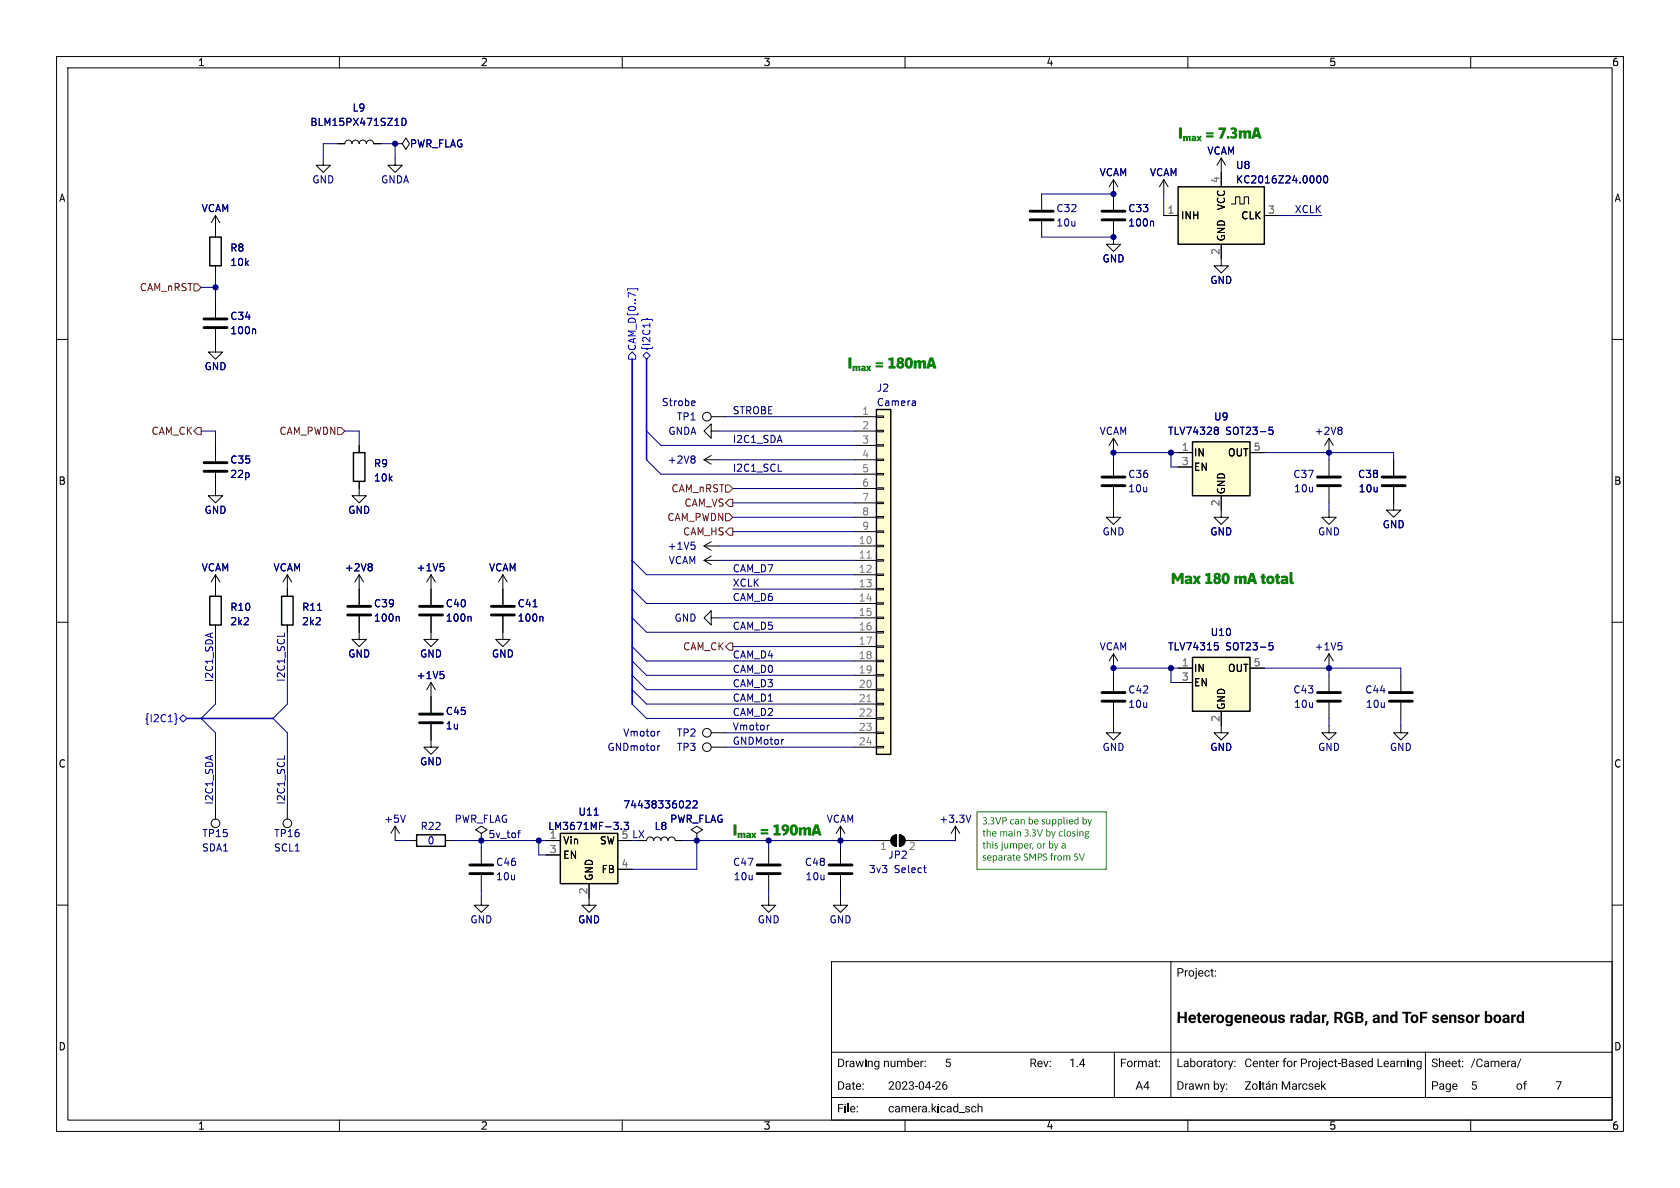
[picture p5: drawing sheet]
<svg xmlns="http://www.w3.org/2000/svg" width="297mm" height="210mm" viewBox="0 0 297 210" stroke-linecap="round" stroke-linejoin="round" font-family="sans-serif">
<g fill="none" stroke="#000" stroke-width=".18">
<path d="M10 10h277v190h-277zM12 12h273v186h-273zM60 10v2M110 10v2M160 10v2M210 10v2M260 10v2M38.1 38.1v3.8M38.1 38.1l-.8 1.3M38.1 38.1l.8 1.3M57.1 27.9v1.3h1.3l-1.3 1.3-1.2-1.3h1.2M59.7 25.4h1.3a.64 .64 0 0 1 .6-.6 .64 .64 0 0 1 .6 .6 .64 .64 0 0 1 .7-.6 .64 .64 0 0 1 .6 .6 .64 .64 0 0 1 .6-.6 .64 .64 0 0 1 .7 .6 .64 .64 0 0 1 .6-.6 .64 .64 0 0 1 .6 .6h1.3"/>
<path d="M69.8 27.9v1.3h1.3l-1.3 1.3-1.2-1.3h1.2M69.8 25.4h1.3l.7-1 .6 1-.6 1-.7-1M69.8 25.4h.1M184.1 34.3v2.8M184.1 39.1v2.8M196.8 39.1v4.1h1.3l-1.3 1.3-1.2-1.3h1.2M196.8 31.8v5.3M196.8 31.8l-.7 1.2M196.8 31.8l.8 1.2M205.7 38.1h2.6M205.7 31.8l-.7 1.2M205.7 31.8v2.5"/>
<path d="M205.7 31.8l.8 1.2M215.9 27.9v5.1M215.9 27.9l-.8 1.3M215.9 27.9l.8 1.3M217.7 36.1h.7v-1.3h.8v1.3h.8v-1.3h.7v1.3M223.5 38.1h2.6M10 60h2M38.1 58.2v4h1.3l-1.3 1.3-1.3-1.3h1.3M38.1 47v1.3M38.1 53.3v2.8M215.9 43.2v3.8h1.3l-1.3 1.3-1.3-1.3h1.3M285 60h2"/>
<path d="M38.1 78.7v2.8M63.5 78.7v1.3M125.7 76.2v-1.3l-1.2 1.3 1.2 1.3v-1.3h1.3M125.7 73.7h2.6M151.1 73.7h3.8M151.1 76.2h3.8M151.1 78.7h3.8M154.9 78.6h1.3v.3h-1.3zM154.9 76.1h1.3v.2h-1.3zM154.9 73.5h1.3v.3h-1.3zM196.8 77.5v2.5M196.8 77.5l-.7 1.2"/>
<path d="M196.8 77.5l.8 1.2M234.9 77.5v2.5M234.9 77.5l-.7 1.2M234.9 77.5l.8 1.2M38.1 83.6v4h1.3l-1.3 1.3-1.3-1.3h1.3M63.5 85.1v2.5h1.3l-1.3 1.3-1.3-1.3h1.3M124.5 96.5l1.2 .8M124.5 96.5h2.5M124.5 99.1l1.2 .7M124.5 99.1h2.5M124.5 81.3h2.5M124.5 81.3l1.2 .7"/>
<path d="M125.7 95.8l-1.2 .7M125.7 98.3l-1.2 .8M125.7 80.5l-1.2 .8M151.1 96.5h3.8M151.1 99.1h3.8M151.1 81.3h3.8M151.1 83.8h3.8M151.1 86.4h3.8M151.1 88.9h3.8M151.1 91.4h3.8M151.1 94h3.8M154.9 98.9h1.3v.3h-1.3z"/>
<path d="M154.9 96.4h1.3v.2h-1.3zM154.9 93.9h1.3v.2h-1.3zM154.9 91.3h1.3v.3h-1.3zM154.9 88.8h1.3v.2h-1.3zM154.9 86.2h1.3v.3h-1.3zM154.9 83.7h1.3v.2h-1.3zM154.9 81.2h1.3v.2h-1.3zM196.8 90.2v1.2h1.3l-1.3 1.3-1.2-1.3h1.2M196.8 81.3v2.8M196.8 86.1v2.8M208.3 80h2.5M208.3 82.6h2.5"/>
<path d="M215.9 87.6v3.8h1.3l-1.3 1.3-1.3-1.3h1.3M221 80h2.5M234.9 90.2v1.2h1.3l-1.3 1.3-1.2-1.3h1.2M234.9 81.3v2.8M234.9 86.1v2.8M246.4 86.1v4.1h1.2l-1.2 1.2-1.3-1.2h1.3M246.4 81.3v2.8M10 110h2M38.1 101.6v3.8M38.1 110.5v1.3M38.1 101.6l-.8 1.3M38.1 101.6l.8 1.3"/>
<path d="M50.8 101.6v3.8M50.8 110.5v1.3M50.8 101.6l-.8 1.3M50.8 101.6l.8 1.3M63.5 109v4h1.3l-1.3 1.3-1.3-1.3h1.3M63.5 101.6v5.3M63.5 101.6l-.8 1.3M63.5 101.6l.8 1.3M76.2 109v4h1.3l-1.3 1.3-1.3-1.3h1.3M76.2 101.6v5.3M76.2 101.6l-.8 1.3M76.2 101.6l.8 1.3"/>
<path d="M88.9 109v4h1.3l-1.3 1.3-1.3-1.3h1.3M88.9 101.6l-.8 1.3M88.9 101.6v5.3M88.9 101.6l.8 1.3M125.7 109.2v-1.2l-1.2 1.2 1.2 1.3v-1.3h1.3M151.1 101.6h3.8M151.1 104.1h3.8M151.1 106.7h3.8M151.1 109.2h3.8M151.1 111.8h3.8M151.1 114.3h3.8M151.1 116.8h3.8"/>
<path d="M151.1 119.4h3.8M154.9 119.3h1.3v.2h-1.3zM154.9 116.7h1.3v.3h-1.3zM154.9 114.2h1.3v.2h-1.3zM154.9 111.6h1.3v.3h-1.3zM154.9 109.1h1.3v.2h-1.3zM154.9 106.6h1.3v.2h-1.3zM154.9 104h1.3v.3h-1.3zM154.9 101.5h1.3v.2h-1.3zM196.8 115.6v2.5M196.8 119.4v2.8M196.8 115.6l-.7 1.2"/>
<path d="M196.8 115.6l.8 1.2M208.3 118.1h2.5M221 118.1h2.5M234.9 115.6l-.7 1.2M234.9 115.6v2.5M234.9 119.4v2.8M234.9 115.6l.8 1.2M247.6 119.4v2.8M285 110h2M76.2 128v4.1h1.3l-1.3 1.3-1.3-1.3h1.3M76.2 120.7l-.8 1.2M76.2 120.7v5.3"/>
<path d="M76.2 120.7l.8 1.2M125.7 129.5h2.6M125.7 132.1h2.6M151.1 121.9h3.8M151.1 124.5h3.8M151.1 127h3.8M151.1 129.5h3.8M151.1 132.1h3.8M154.9 132h1.3v.2h-1.3zM154.9 129.4h1.3v.3h-1.3zM154.9 126.9h1.3v.2h-1.3zM154.9 124.3h1.3v.3h-1.3z"/>
<path d="M154.9 121.8h1.3v.2h-1.3zM196.8 128.3v1.2h1.3l-1.3 1.3-1.2-1.3h1.2M196.8 124.2v2.8M208.3 120.7h2.5M215.9 125.7v3.8h1.3l-1.3 1.3-1.3-1.3h1.3M234.9 128.3v1.2h1.3l-1.3 1.3-1.2-1.3h1.2M234.9 124.2v2.8M247.6 128.3v1.2h1.3l-1.3 1.3-1.2-1.3h1.2M247.6 124.2v2.8M10 160h2M38.1 142.2v2.6M50.8 142.2v2.6"/>
<path d="M69.8 146.1l-.7 1.2M69.8 146.1v2.5M69.8 146.1l.8 1.2M72.4 148.6h1.3M78.7 148.6h1.3M85.1 147.3l1-.6-1-.6-1 .6 1 .6v1.3M85.1 148.6h.1M85.1 158.8v1.2h1.3l-1.3 1.3-1.3-1.3h1.3M85.1 149.9v2.8M85.1 154.7v2.8M96.5 148.6h2.6M96.5 151.1h2.6"/>
<path d="M104.1 156.2v3.8h1.3l-1.3 1.3-1.2-1.3h1.2M109.2 148.6h2.6M109.2 153.7h2.6M114.3 148.6a.64 .64 0 0 1 .6-.6 .64 .64 0 0 1 .7 .6 .64 .64 0 0 1 .6-.6 .64 .64 0 0 1 .6 .6 .64 .64 0 0 1 .7-.6 .64 .64 0 0 1 .6 .6 .64 .64 0 0 1 .6-.6 .64 .64 0 0 1 .7 .6h1.2M123.2 147.3l1-.6-1-.6-1 .6 1 .6v1.3M123.2 148.6h.1M135.9 158.8v1.2h1.3l-1.3 1.3-1.3-1.3h1.3M135.9 149.9v2.8M135.9 154.7v2.8M148.6 158.8v1.2h1.3l-1.3 1.3-1.3-1.3h1.3M148.6 146.1v2.5M148.6 149.9v2.8"/>
<path d="M148.6 154.7v2.8M148.6 146.1l-.8 1.2M148.6 146.1l.8 1.2M154.9 148.6h2.6M157.8 147.8l.7-.2v2a1.02 1.02 0 0 1-.9-.6 1.02 1.02 0 0 1 .2-1.2zM159 147.6a1.02 1.02 0 0 1 1 1 1.02 1.02 0 0 1-1 1zM160 148.6h2.6M168.9 146.1l-.8 1.2M168.9 146.1v2.5M168.9 146.1l.8 1.2M285 160h2M147 170h138v28h-138z"/>
<path d="M207 170v24M60 198v2M110 198v2M147 194h138M147 186h138M160 198v2M197 186v8M210 198v2M252 186v8M260 198v2"/>
<circle cx="125" cy="73.7" r=".76"/>
<circle cx="125" cy="129.5" r=".76"/>
<circle cx="125" cy="132.1" r=".76"/>
<circle cx="38.1" cy="145.5" r=".76"/>
<circle cx="50.8" cy="145.5" r=".76"/>
</g>
<g fill="#000">
<path d="M262.5 178.7h.4v.8l.5-.2 .3 .3 .1 .8-.3 .4-.4 .1-.2-.2v.1h-.4v-.4l.7 .1 .2-.3v-.5h-.3l-.2 .1v.6h-.4zM149.8 195.1h.2v1.5h-.2zM160.4 187.1h.2v.5l.4-.1 .3 .3v.5l-.2 .3-.5-.1v.1h-.2v-.3l.6 .2 .2-.4-.1-.4h-.3l-.2 .1v.5h-.2zM164.7 195.1h.2v.9l.4-.5h.3l-.5 .5 .5 .6h-.2l-.4-.5-.1 .1v.4h-.2zM168.6 195.6l.3-.1 .3 .1v-.5h.2v1.5h-.2v-.1l-.4 .1-.2-.1-.1-.4h.2l.1 .4 .4-.2v-.5l-.1-.1h-.3l-.1 .4h-.2zM172.8 195.1h.2v.6l.3-.2 .3 .1 .1 1h-.2v-.8l-.2-.1-.3 .1v.8h-.2zM214.6 191.1h.2v.5l.4-.1 .3 .3v.5l-.2 .3-.5-.1v.1h-.2v-.3l.5 .2 .2-.4-.1-.4h-.2l-.2 .1v.5h-.2zM220.1 191.2h1.1l-.9 1.3h.9v.1h-1.1l.8-1.3h-.8zM221.5 191.6l.4-.1 .3 .2 .1 .5-.2 .4h-.4l-.3-.2-.1-.3h.2l.1 .3 .2 .1 .2-.1 .1-.2v-.4l-.2-.1-.3 .1-.1 .3h-.2zM222.6 191.1h.2v1.5h-.2zM223.2 191.3h.2v.2h.2v.2h-.2v.7l.2 .1v.1l-.4-.1v-.8h-.2v-.2h.2zM223.9 191.6l.3-.1 .4 .1 .1 1-.3-.1-.4 .1-.2-.1-.1-.2 .4 .2 .3-.2v-.2l-.7 .2 .2-.3 .5-.1-.1-.2-.5 .1z"/>
<path d="M224.3 191.1h.2l-.4 .3zM224.9 191.5h.2v.2l.3-.2 .3 .1 .1 1h-.2v-.8l-.2-.1-.3 .1v.8h-.2zM231.5 178.7h.4v2.1h-.4v-.1l-.5 .2-.3-.3-.1-.5h.4l.1 .4h.2l.2-.1v-.6l-.4-.1-.1 .4h-.4v-.3l.3-.4 .6 .1zM233.6 191.1h.1v.9l.5-.5h.2l-.4 .5 .5 .6h-.3l-.3-.5-.2 .1v.4h-.1zM246.7 178.7h.4v2.1h-.4v-.1l-.5 .2-.4-.3-.1-.5h.4l.1 .4h.3l.2-.1v-.6l-.4-.1-.2 .4h-.4l.1-.3 .3-.4 .6 .1zM268.3 191.6l.4-.1 .3 .2 .1 .5-.2 .4h-.4l-.3-.1-.1-.4h.2l.1 .3 .2 .1 .2-.1 .1-.2-.1-.4-.2-.1-.2 .1-.1 .3h-.2zM269 178.7h.4v2.1h-.3v-.1l-.6 .2-.3-.3-.1-.5h.4l.1 .4h.3l.1-.1v-.6l-.3-.1-.2 .4h-.4v-.3l.4-.4 .5 .1zM269.5 191.1h.4v.1l-.2 .1-.1 .2h.3v.2h-.3v.9h-.1v-.9h-.2v-.2h.2zM275.1 191.1h1l-.6 1.5h-.2l.6-1.3h-.8z"/>
</g>
<g fill="none" stroke="#000084" stroke-width=".18">
<path d="M71.1 20.9a.64 .64 0 0 1 .7 .6 .64 .64 0 0 1-.7 .7zM203.8 39.1l.1 .2v.7M232.8 31.3l.3-.2a.68 .68 0 0 1 .4 .6 .68 .68 0 0 1-.4 .6l-.3-.2M234.1 31.2l.2-.1a.68 .68 0 0 1 .4 .6 .68 .68 0 0 1-.4 .6l-.2-.1-.1-.3zM45 58.2l.2 .1v.7M122.7 70.9l.2 .3-.6 .1M122.8 71.6l-.1 .1M161.8 70.9v.8M161.8 71.6l-.1 .1M161.8 71.2h-.1M214.9 75.5h.2l.3 .3-.3 .3M214.9 76.1h.2"/>
<path d="M215.1 76.1l.3 .2v.2l-.3 .3h-.2M225 75.5h-.6l-.1 .6 .2-.1 .4 .1 .2 .1-.1 .5-.2 .1-.5-.1M237 75.5l.2 .3-.2 .3 .2 .2v.2l-.2 .3M65.6 99.6l.2 .3-.2 .3 .2 .2v.3l-.2 .2M77.8 99.6h.6M122.2 95.8h.6M122.6 96.3l.3 .3v.3l-.3 .2M122.6 80.6l.3 .2-.3 .3 .3 .3v.2l-.3 .3M70.4 109l.2 .1v.7M77.8 118.7h.6M78.3 119.2l.2 .2v.3l-.2 .3M78.3 100.1l.2 .3v.3l-.2 .2"/>
<path d="M83.1 109l.2 .1v.7M95.8 109l.2 .1v.7M214.7 113.6h.6M214.8 114.1h.3l.3 .2-.1 .5-.5 .1M225 113.6h-.6l-.1 .6 .2-.1 .4 .1 .2 .1-.1 .5-.2 .1-.5-.1M236.6 113.6h.6M237 114.1l.2 .2v.3l-.2 .3M116.6 131.8l-.3 .1M116.6 129.3h-.2M71.7 144.1l-.5 1.3M110.3 145.4h.8l-.4 .5 .4 .1v.4M121.4 141.6h.4l.2 .3-.7 .9h.7"/>
<path d="M122.5 141.7l.5-.1 .3 .3-.8 .9h.8M163.3 153.4h.4M163.5 154.2l.2 .1M171.6 144.1l-.4 1.3"/>
</g>
<g fill="none" stroke="#000" stroke-width=".51">
<path d="M182.1 38.9h4.1M182.1 37.3h4.1M194.8 38.9h4.1M194.8 37.3h4.1M36.1 57.9h4M36.1 56.4h4M36.1 83.3h4M36.1 81.8h4M194.8 85.9h4.1M194.8 84.3h4.1M232.9 85.9h4.1M232.9 84.3h4.1"/>
<path d="M244.3 85.9h4.1M244.3 84.3h4.1M61.5 108.7h4M61.5 107.2h4M74.2 108.7h4M74.2 107.2h4M86.9 108.7h4M86.9 107.2h4M74.2 127.8h4M74.2 126.2h4M194.8 124h4.1M194.8 122.4h4.1"/>
<path d="M232.9 124h4.1M232.9 122.4h4.1M245.6 124h4.1M245.6 122.4h4.1M83.1 154.4h4M83.1 152.9h4M133.9 154.4h4M133.9 152.9h4M146.6 154.4h4M146.6 152.9h4"/>
</g>
<path d="M208.3 33h15.2v10.2h-15.2zM37.1 41.9h2v5.1h-2zM154.9 72.4h2.6v61h-2.6zM210.8 78.1h10.2v9.5h-10.2zM62.5 80h2v5.1h-2zM37.1 105.4h2v5.1h-2zM49.8 105.4h2v5.1h-2zM210.8 116.2h10.2v9.5h-10.2zM73.7 147.6h5v2h-5zM99.1 147.3h10.1v8.9h-10.1z" fill="none" stroke="#000" stroke-width=".25"/>
<g fill="#fffed0" stroke="#fffed0" stroke-width=".18">
<path d="M210.8 116.2h10.2v9.5h-10.2z"/>
<path d="M154.9 72.4h2.6v61h-2.6z"/>
<path d="M99.1 147.3h10.1v8.9h-10.1z"/>
<path d="M208.3 33h15.2v10.2h-15.2z"/>
<path d="M210.8 78.1h10.2v9.5h-10.2z"/>
</g>
<path d="M153.3 98.7h.7M153.3 124.1h.7" fill="none" stroke="#808080" stroke-width=".18"/>
<path d="M50.3 111.9v.6M136 128.2h-.2M91.5 147.2h.5M92 146.8l-.3 .1M105 144.1h.8" fill="none" stroke="#000080" stroke-width=".18"/>
<path d="M157.8 147.8l.7-.2v2a1.02 1.02 0 0 1-.9-.6 1.02 1.02 0 0 1 .2-1.2zM159 147.6a1.02 1.02 0 0 1 1 1 1.02 1.02 0 0 1-1 1z" fill="#000" stroke="#000" stroke-width=".18"/>
<path d="M111 51.3v-.3h1.8v.3M113.5 56.5h.7l.2-.2 .2 .2h.6l.2 .2M111.8 62.2l.6 .7v.6h-1.3v-.6zM113.7 62.9l.6-.7 .6 .7-.6 .6zM30.9 126.1l.2 .2v.6l.2 .2-.2 .2v.6l-.2 .2M31.7 127l.7-.6 .6 .6-.6 .6z" fill="none" stroke="#00f" stroke-width=".18"/>
<path d="M34.3 50.2h.6l.7 .6-.7 .6h-.6zM34.9 75.6h.7v1.2h-.7l-.6-.6zM59.7 75.6h.6l.7 .6-.7 .6h-.6zM128.3 85.7h.6l.6 .7-.6 .6h-.6zM128.3 90.8h.6l.6 .6-.6 .7h-.6zM128.9 93.3h.6v1.3h-.6l-.6-.6zM128.9 88.3h.6v1.2h-.6l-.6-.6zM128.9 113.7h.6v1.2h-.6l-.6-.6z" fill="none" stroke="#800000" stroke-width=".18"/>
<g fill="#008000">
<path d="M150 63.2l.5 .1v1.7l-.1 .1h-.4z"/>
<path d="M150.7 64.7h.3v.1l.4-.1 .2 .1 .4-.1 .1 .9h-.3v-.7l-.3 .1v-.1v.7l-.2-.1-.1-.6-.2 .1v.6h-.2z"/>
<path d="M152.3 64.7h.4l.3 .1 .1 .8-.8-.1-.1-.2 .4 .1 .1-.2-.5 .1 .1-.2 .4-.1-.4-.1z"/>
<path d="M153.1 64.7h.3l.2 .2 .1-.2h.3l-.2 .4 .2 .5h-.3l-.1-.3-.2 .3h-.3l.3-.5z"/>
<path d="M129.7 145.8h.5v1.8l-.1 .1-.4-.1z"/>
<path d="M130.4 147.3l.3-.1v.1l.3-.1 .2 .1 .5-.1 .1 .9h-.3v-.6h-.3v-.1v.7h-.3v-.6h-.2v.6h-.3z"/>
<path d="M131.9 147.3l.4-.1 .4 .1 .1 .8h-.8l-.1-.3 .4 .1 .1-.1h-.5v-.1l.5-.2h-.4z"/>
<path d="M132.8 147.2h.3l.2 .3 .1-.3h.3l-.3 .5 .3 .4h-.3l-.2-.2-.1 .2h-.3l.3-.4z"/>
<path d="M208.4 22.6h.5v1.8l-.1 .1-.4-.1z"/>
<path d="M209.1 24.1l.3-.1 .1 .1 .3-.1 .2 .2 .4-.2 .1 .9h-.3v-.6l-.2 .1v-.2v.7h-.3l-.1-.6h-.1v.6h-.3z"/>
<path d="M210.7 24.1l.4-.1 .3 .1 .1 .8h-.8l-.1-.2h.5l.1-.1-.6 .1 .1-.2 .5-.2h-.5z"/>
<path d="M211.6 24h.3l.1 .3 .1-.3h.3l-.2 .5 .2 .4h-.3l-.1-.2-.1 .2h-.3l.2-.4z"/>
</g>
<path d="M172.7 143.5h22.9v10.2h-22.9z" fill="none" stroke="#008000" stroke-width=".18"/>
<g fill="#008000">
<path d="M173.8 144.6l.4-.1 .2 .1v.3l-.1 .2 .2 .3-.2 .3h-.5v-.1h.4l.1-.2v-.2l-.3-.1 .3-.2v-.2z"/>
<path d="M175.1 144.6l.4-.1 .2 .1v.3l-.1 .2 .2 .3-.2 .3-.5-.1h.4l.1-.2v-.2l-.3-.1 .3-.2v-.2z"/>
<path d="M176 144.5h.1l.4 1.1 .3-1.1h.2l-.5 1.2h-.1z"/>
<path d="M177.2 144.5h.6l.2 .3-.1 .3-.5 .1-.1 .5h-.1v-1.1h.2v.5l.3-.1 .1-.2-.1-.2h-.5z"/>
<path d="M181.9 144.4h.1v.5l.3-.1 .3 .2v.5l-.2 .2-.4-.1-.1 .1v-.2l.5 .1 .1-.3-.1-.3-.3-.1-.1 .1v.5h-.1z"/>
<path d="M188 144.4h.2v1.2l.2 .1h-.1l-.3-.1z"/>
<path d="M188.6 144.5h.1v.2h-.1z"/>
<path d="M190 144.9h.5v-.5h.1l.1 1.3-.7-.1-.1-.3h.2l.1 .3 .3-.1v-.5l-.1-.1h-.2l-.1 .4h-.2z"/>
<path d="M191.4 144.4h.1v.5l.4-.1 .2 .2v.5l-.2 .2-.4-.1-.1 .1v-.2l.5 .1 .1-.3-.1-.3-.2-.1-.2 .1v.5h-.1z"/>
<path d="M173.9 146.7h.1v.2l.2 .1-.2 .1v.6l.2 .1-.1 .1-.2-.2v-.6l-.2-.1z"/>
<path d="M174.4 146.5l.2 .1v.4l.3-.1 .2 .2v.8l-.1-.1v-.7h-.2l-.2 .1v.6h-.2z"/>
<path d="M181.2 146.7l.3-.1 .3 .2v.2l-.2 .2 .3 .4-.2 .2h-.6l.1-.1h.4l.1-.2-.1-.2-.3-.1 .3-.1v-.3z"/>
<path d="M182.5 146.7l.3-.1 .3 .2v.2l-.2 .2 .3 .4-.2 .2h-.6l.1-.1h.4l.1-.2-.1-.2-.3-.1 .3-.1v-.3z"/>
<path d="M183.3 146.6h.2l.3 1.1 .4-1.1h.2l-.5 1.3-.2-.1z"/>
<path d="M185 146.5l.1 .1v.4l.3-.1 .3 .3v.4l-.2 .3-.4-.2-.1 .1v-.2l.5 .1 .1-.3-.1-.3h-.3h-.1v.5h-.1z"/>
<path d="M188.1 146.5l.1 .1v1.1l.2 .1v.1l-.3-.2z"/>
<path d="M173.9 148.9h.1v.2h.2l-.2 .1v.6l.2 .1-.1 .1-.2-.2v-.6l-.2-.1z"/>
<path d="M174.4 148.7h.2v.5l.3-.1 .2 .1v.8h-.1v-.7l-.2-.1-.2 .1v.7h-.2z"/>
<path d="M185.5 148.7h.1v.4h.3l.3 .2v.4l-.2 .3-.4-.1-.1 .1-.1-.2h.5l.1-.3v-.3h-.3l-.1 .1v.5h-.2z"/>
<path d="M173.8 151.3h.5l-.4 .1 .4 .4-.2 .3-.4-.1 .5-.1-.4-.3z"/>
<path d="M174.6 151.3l.3-.1 .3 .1 .1 .4-.6 .1 .1 .2 .4-.1v.2h-.3l-.3-.1-.1-.4h.6l-.2-.3-.2 .3h-.2z"/>
<path d="M175.5 151.2h.6l.2 .4-.2 .5-.4-.1-.1 .5h-.1v-.6l.5 .1 .1-.4-.1-.2-.2-.1-.1 .6h-.2z"/>
<path d="M176.5 151.3l.4-.1 .3 .1v.8h-.7v-.2l.3 .1 .3-.1v-.2l-.6 .2 .1-.3h.5l-.1-.3-.4 .1z"/>
<path d="M177.5 151.2l.2 .1 .3-.1-.3 .2-.1 .7h-.1z"/>
<path d="M178.1 151.3l.4-.1 .2 .1 .1 .8h-.7v-.2l.3 .1 .2-.1v-.2l-.5 .2 .1-.3h.4v-.3l-.4 .1z"/>
<path d="M179.2 151h.1v.2h.2l-.2 .1v.7h.2l-.1 .1-.3-.1v-.7h-.1z"/>
<path d="M179.7 151.3l.3-.1 .3 .1 .1 .4-.6 .1 .1 .2 .4-.1 .1 .2h-.4l-.3-.1-.1-.4h.7l-.3-.3-.2 .3h-.2z"/>
<path d="M181.1 151l.3-.1 .3 .1-.1 .1-.3-.1-.1 .2 .5 .5v.2l-.2 .2-.5-.1v-.1l.5 .1 .1-.2-.1-.1-.5-.3z"/>
<path d="M182 150.9h.2l.4 .7 .3-.7h.2v1.2h-.1v-1l-.5 .7-.4-.7v1h-.1z"/>
<path d="M183.5 150.9h.6l.2 .3-.2 .3-.5 .1v.5h-.1v-1.1h.1v.5l.4-.1 .1-.2-.1-.2h-.5z"/>
<path d="M184.5 151l.3-.1 .3 .1-.1 .1-.3-.1-.1 .2 .5 .5v.2l-.2 .2-.5-.1v-.1l.5 .1 .1-.2-.1-.1-.5-.3z"/>
<path d="M185.9 150.8h.3l-.2 .2v.2l.2 .1h-.2l-.1 .8-.1-.8h-.1z"/>
<path d="M186.3 151.2l.2 .1 .3-.1-.3 .2v.7h-.1z"/>
<path d="M187 151.3l.4-.1 .3 .1v.5l-.1 .3h-.4l-.2-.1-.1-.3h.2v.2l.2 .1h.2l.1-.3-.1-.3-.2-.1-.2 .1v.3h-.2z"/>
<path d="M188 151.2l.1 .1 .4-.1 .2 .1 .2-.1h.2l.1 .9h-.1v-.7l-.2-.1-.2 .1v.7h-.2v-.7l-.1-.1-.3 .1v.7h-.1z"/>
<path d="M190 150.9h.5v.1h-.5l.1-.1-.1 .5h.4l.2 .2v.3l-.3 .2-.5-.1 .1-.1 .4 .1 .1-.2-.1-.2-.4-.1z"/>
<path d="M190.7 150.9h.2l.4 1.1 .3-1.1h.2l-.5 1.2h-.1z"/>
</g>
<path d="M111.8 63.5v61M114.3 63.5v17.8M33 127h15.3" fill="none" stroke="#00f" stroke-width=".3"/>
<g fill="none" stroke="#000080" stroke-width=".18">
<path d="M59.7 25.4h-2.6v2.5M67.3 25.4h2.5v2.5M184.1 34.3h12.7M205.7 34.3v3.8M226.1 38.1h7.6M35.6 50.8h2.5M38.1 48.3v5M184.1 41.9h12.7M35.6 76.2h2.5v2.5M61 76.2h2.5v2.5M114.3 76.2l2.5 2.5h34.3M127 76.2h24.1"/>
<path d="M128.3 73.7h22.8M111.8 99.1l2.5 2.5h36.8M114.3 81.3l2.5 2.5h34.3M127 81.3h24.1M127 99.1h24.1M127 96.5h24.1M129.5 94h21.6M129.5 88.9h21.6M129.5 86.4h21.6M129.5 91.4h21.6M196.8 88.9v1.3M207 80v2.6h1.3"/>
<path d="M208.3 80h-11.5v1.3M223.5 80h22.9v1.3M234.9 80v1.3M234.9 88.9v1.3M38.1 111.8v12.7l-2.5 2.5 2.5 2.5v12.7M50.8 111.8v12.7l-2.5 2.5 2.5 2.5v12.7M111.8 119.4l2.5 2.5h36.8M111.8 116.8l2.5 2.6h36.8M111.8 109.2l2.5 2.6h36.8M111.8 104.1l2.5 2.6h36.8M111.8 114.3l2.5 2.5h36.8M127 109.2h24.1"/>
<path d="M129.5 114.3h21.6M129.5 104.1h21.6M207 118.1v2.6h1.3M208.3 118.1h-11.5v1.3M223.5 118.1h24.1v1.3M234.9 118.1v1.3M111.8 124.5l2.5 2.5h36.8M111.8 121.9l2.5 2.6h36.8M128.3 132.1h22.8M128.3 129.5h22.8M196.8 127v1.3M234.9 127v1.3"/>
<path d="M247.6 127v1.3M69.8 148.6h2.6M80 148.6h16.5M85.1 148.6v1.3M85.1 157.5v1.3M95.2 148.6v2.5h1.3M105 144.1h.8M120.6 148.6h34.3M123.2 148.6v5.1h-11.4M135.9 148.6v1.3M135.9 157.5v1.3M148.6 148.6v1.3"/>
<path d="M148.6 157.5v1.3M162.6 148.6h6.3"/>
</g>
<g fill="none" stroke="#000" stroke-width=".18">
<path d="M59.7 25.4h1.3M66 25.4h1.3M69.8 25.4h.1M196.8 34.3v2.8M196.8 39.1v2.8M205.7 38.1h2.6M215.9 30.5v2.5M223.5 38.1h2.6M38.1 40.6v1.3M38.1 47v1.3M38.1 53.3v2.8M38.1 58.2v2.8"/>
<path d="M215.9 43.2v2.5M38.1 78.7v2.8M63.5 78.7v1.3M38.1 83.6v2.8M63.5 85.1v1.3M208.3 80h2.5M208.3 82.6h2.5M215.9 87.6v2.6M221 80h2.5M246.4 81.3v2.8M246.4 86.1v2.8M38.1 104.1v1.3"/>
<path d="M38.1 110.5v1.3M50.8 104.1v1.3M50.8 110.5v1.3M63.5 104.1v2.8M63.5 109v2.8M76.2 104.1v2.8M76.2 109v2.8M88.9 104.1v2.8M88.9 109v2.8M208.3 118.1h2.5M221 118.1h2.5M76.2 123.2v2.8"/>
<path d="M76.2 128v2.8M208.3 120.7h2.5M215.9 125.7v2.6M96.5 148.6h2.6M96.5 151.1h2.6M104.1 156.2v2.6M109.2 148.6h2.6M109.2 153.7h2.6M119.4 148.6h1.2M123.2 148.6h.1"/>
</g>
<g fill="none" stroke="#000084" stroke-width=".18">
<path d="M71.1 20.9a.64 .64 0 0 1 .7 .6 .64 .64 0 0 1-.7 .7zM203.8 39.1l.1 .2v.7M232.8 31.3l.3-.2a.68 .68 0 0 1 .4 .6 .68 .68 0 0 1-.4 .6l-.3-.2M234.1 31.2l.2-.1a.68 .68 0 0 1 .4 .6 .68 .68 0 0 1-.4 .6l-.2-.1-.1-.3zM45 58.2l.2 .1v.7M214.9 75.5h.2l.3 .3-.3 .3M214.9 76.1h.2M215.1 76.1l.3 .2v.2l-.3 .3h-.2M225 75.5h-.6l-.1 .6 .2-.1 .4 .1 .2 .1-.1 .5-.2 .1-.5-.1M65.6 99.6l.2 .3-.2 .3 .2 .2v.3l-.2 .2M77.8 99.6h.6M70.4 109l.2 .1v.7"/>
<path d="M77.8 118.7h.6M78.3 119.2l.2 .2v.3l-.2 .3M78.3 100.1l.2 .3v.3l-.2 .2M83.1 109l.2 .1v.7M95.8 109l.2 .1v.7M214.7 113.6h.6M214.8 114.1h.3l.3 .2-.1 .5-.5 .1M225 113.6h-.6l-.1 .6 .2-.1 .4 .1 .2 .1-.1 .5-.2 .1-.5-.1M110.3 145.4h.8l-.4 .5 .4 .1v.4M121.4 141.6h.4l.2 .3-.7 .9h.7M122.5 141.7l.5-.1 .3 .3-.8 .9h.8"/>
</g>
<g fill="#000080" stroke="#000080" stroke-width=".18">
<circle cx="69.8" cy="25.4" r=".46"/>
<circle cx="196.8" cy="34.3" r=".46"/>
<circle cx="196.8" cy="41.9" r=".46"/>
<circle cx="38.1" cy="50.8" r=".46"/>
<circle cx="196.8" cy="80" r=".46"/>
<circle cx="207" cy="118.1" r=".46"/>
<circle cx="234.9" cy="118.1" r=".46"/>
<circle cx="196.8" cy="118.1" r=".46"/>
<circle cx="123.2" cy="148.6" r=".46"/>
<circle cx="95.2" cy="148.6" r=".46"/>
<circle cx="85.1" cy="148.6" r=".46"/>
<circle cx="207" cy="80" r=".46"/>
<circle cx="148.6" cy="148.6" r=".46"/>
<circle cx="234.9" cy="80" r=".46"/>
</g>
<g font-size="2.8" fill="#008000">
<text x="213.1" y="24.8">= 7.3mA</text>
<text x="154.7" y="65.5">= 180mA</text>
<text x="207" y="103.6">Max 180 mAtotal</text>
</g>
<text font-size="2.8" fill="#000080" x="134.4" y="148">= 190mA</text>
<text font-size="2.8" x="208" y="181.7">Heterogeneousradar,RGB,andToFsensorboard</text>
<g font-size="2.1">
<text x="208" y="173.3">Project:</text>
<text x="148" y="189.3">Drawing number:</text>
<text x="167" y="189.3">5</text>
<text x="182" y="189.3">Rev:</text>
<text x="189" y="189.3">1.4</text>
<text x="198" y="189.3">Format:</text>
<text x="208" y="189.3">Laboratory: Center for Project-Based Learning</text>
<text x="253" y="189.3">Sheet: /Camera/</text>
<text x="148" y="193.3">Date:</text>
<text x="148" y="197.3">File:</text>
<text x="157" y="197.3">camera.kicad_sch</text>
<text x="157" y="193.3">2023-04-26</text>
<text x="200.7" y="193.3">A4</text>
<text x="208" y="193.3">Drawn by:</text>
<text x="226.5" y="193.3">Marcsek</text>
<text x="253" y="193.3">Page</text>
<text x="260" y="193.3">5</text>
</g>
<g font-size="1.8">
<text x="35" y="11.8">1</text>
<text x="85" y="11.8">2</text>
<text x="135" y="11.8">3</text>
<text x="185" y="11.8">4</text>
<text x="235" y="11.8">5</text>
<text x="285" y="11.8">6</text>
<text x="10.4" y="35.8">A</text>
<text x="285.4" y="35.8">A</text>
<text x="208.8" y="38.9">INH</text>
<text x="216.7" y="37.3" transform="rotate(-90 216.7 37.3)">VCC</text>
<text x="219.3" y="38.9">CLK</text>
<text x="216.7" y="42.7" transform="rotate(-90 216.7 42.7)">GND</text>
<text x="211.1" y="80.8">IN</text>
<text x="211.1" y="83.4">EN</text>
<text x="217" y="80.8">OUT</text>
<text x="10.3" y="85.8">B</text>
<text x="216.7" y="87.4" transform="rotate(-90 216.7 87.4)">GND</text>
<text x="285.3" y="85.8">B</text>
<text x="211.1" y="118.9">IN</text>
<text x="217" y="118.9">OUT</text>
<text x="211.1" y="121.5">EN</text>
<text x="216.7" y="125.5" transform="rotate(-90 216.7 125.5)">GND</text>
<text x="10.3" y="135.8">C</text>
<text x="285.3" y="135.8">C</text>
<text x="99.6" y="149.4">Vin</text>
<text x="105.9" y="149.4">SW</text>
<text x="99.6" y="152">EN</text>
<text x="105" y="155.7" transform="rotate(-90 105 155.7)">GND</text>
<text x="106.2" y="154.5">FB</text>
<text x="10.3" y="185.8">D</text>
<text x="285.3" y="185.8">D</text>
<text x="35" y="199.8">1</text>
<text x="85" y="199.8">2</text>
<text x="135" y="199.8">3</text>
<text x="185" y="199.8">4</text>
<text x="235" y="199.8">5</text>
<text x="285" y="199.8">6</text>
</g>
<g font-size="1.8" fill="#000084">
<text x="54.8" y="22.4">BLM15PX471SZ1D</text>
<text x="72.4" y="26.2">PWR_FLAG</text>
<text x="213.4" y="27.5">VCAM</text>
<text x="55.2" y="32.6">GND</text>
<text x="67.3" y="32.6">GNDA</text>
<text x="194.3" y="31.3">VCAM</text>
<text x="203.2" y="31.3">VCAM</text>
<text x="218.4" y="32.6">KC2016Z24.0000</text>
<text x="35.6" y="37.7">VCAM</text>
<text x="186.7" y="40.2">10u</text>
<text x="199.4" y="40.2">100n</text>
<text x="40.6" y="47.2">10k</text>
<text x="194.9" y="46.5">GND</text>
<text x="213.9" y="50.4">GND</text>
<text x="40.6" y="59.2">100n</text>
<text x="36.1" y="65.6">GND</text>
<text x="116.9" y="71.9">Strobe</text>
<text x="154.9" y="71.9">Camera</text>
<text x="118.1" y="77">GNDA</text>
<text x="194.3" y="77">VCAM</text>
<text x="206.4" y="77">TLV74328</text>
<text x="216.7" y="77">SOT23-5</text>
<text x="232.3" y="77">+2V8</text>
<text x="118" y="82.1">+2V8</text>
<text x="40.6" y="84.6">22p</text>
<text x="66" y="85.3">10k</text>
<text x="199.4" y="87.2">10u</text>
<text x="228.7" y="87.2">10u</text>
<text x="240.1" y="87.2">10u</text>
<text x="36.1" y="91">GND</text>
<text x="61.5" y="91">GND</text>
<text x="194.9" y="94.8">GND</text>
<text x="213.9" y="94.8">GND</text>
<text x="233" y="94.8">GND</text>
<text x="244.4" y="93.5">GND</text>
<text x="35.6" y="101.2">VCAM</text>
<text x="48.3" y="101.2">VCAM</text>
<text x="60.9" y="101.2">+2V8</text>
<text x="73.6" y="101.2">+1V5</text>
<text x="86.4" y="101.2">VCAM</text>
<text x="118" y="97.3">+1V5</text>
<text x="118.2" y="99.9">VCAM</text>
<text x="40.6" y="110.7">2k2</text>
<text x="53.3" y="110.7">2k2</text>
<text x="66" y="110">100n</text>
<text x="78.7" y="110">100n</text>
<text x="91.4" y="110">100n</text>
<text x="119.2" y="110">GND</text>
<text x="61.5" y="116.4">GND</text>
<text x="74.2" y="116.4">GND</text>
<text x="86.9" y="116.4">GND</text>
<text x="194.3" y="115.1">VCAM</text>
<text x="206.4" y="115.1">TLV74315</text>
<text x="216.7" y="115.1">SOT23-5</text>
<text x="232.3" y="115.1">+1V5</text>
<text x="73.6" y="120.2">+1V5</text>
<text x="199.4" y="125.3">10u</text>
<text x="228.7" y="125.3">10u</text>
<text x="241.4" y="125.3">10u</text>
<text x="78.7" y="129.1">1u</text>
<text x="110.1" y="130.4">Vmotor</text>
<text x="74.2" y="135.4">GND</text>
<text x="107.3" y="132.9">GNDmotor</text>
<text x="194.9" y="132.9">GND</text>
<text x="213.9" y="132.9">GND</text>
<text x="233" y="132.9">GND</text>
<text x="245.7" y="132.9">GND</text>
<text x="110.1" y="143.1">74438336022</text>
<text x="67.9" y="145.6">+5V</text>
<text x="75.5" y="149.4">0</text>
<text x="80.3" y="145.6">PWR_FLAG</text>
<text x="96.8" y="146.9">LM3671MF-3.3</text>
<text x="109.8" y="148.3">5 LX</text>
<text x="118.4" y="145.6">PWR_FLAG</text>
<text x="146.1" y="145.6">VCAM</text>
<text x="166" y="145.6">+3.3V</text>
<text x="35.6" y="150.7">SDA1</text>
<text x="48.4" y="150.7">SCL1</text>
<text x="87.6" y="155.8">10u</text>
<text x="129.6" y="155.8">10u</text>
<text x="142.3" y="155.8">10u</text>
<text x="153.6" y="154.5">3v3</text>
<text x="158.1" y="154.5">Select</text>
<text x="83.1" y="163.4">GND</text>
<text x="102.1" y="163.4">GND</text>
<text x="133.9" y="163.4">GND</text>
<text x="146.6" y="163.4">GND</text>
</g>
<g font-size="1.8" fill="#000080">
<text x="62.3" y="19.9">L9</text>
<text x="218.4" y="30">U8</text>
<text x="186.7" y="37.7">C32</text>
<text x="199.4" y="37.7">C33</text>
<text x="228.8" y="37.8">XCLK</text>
<text x="40.6" y="44.6">R8</text>
<text x="40.6" y="56.7">C34</text>
<text x="154.9" y="69.4">J2</text>
<text x="119.6" y="74.5">TP1</text>
<text x="129.5" y="73.3">STROBE</text>
<text x="214.6" y="74.5">U9</text>
<text x="40.6" y="82.1">C35</text>
<text x="66" y="82.7">R9</text>
<text x="129.5" y="83.5">I2C1_SCL</text>
<text x="129.5" y="78.4">I2C1_SDA</text>
<text x="199.4" y="84.6">C36</text>
<text x="228.6" y="84.6">C37</text>
<text x="240" y="84.6">C38</text>
<text x="129.5" y="101.3">CAM_D7</text>
<text x="66" y="107.5">C39</text>
<text x="78.7" y="107.5">C40</text>
<text x="91.4" y="107.5">C41</text>
<text x="129.5" y="106.3">CAM_D6</text>
<text x="129.5" y="103.8">XCLK</text>
<text x="40.6" y="108.1">R10</text>
<text x="53.3" y="108.1">R11</text>
<text x="129.5" y="111.4">CAM_D5</text>
<text x="214" y="112.6">U10</text>
<text x="129.5" y="119">CAM_D0</text>
<text x="129.5" y="116.5">CAM_D4</text>
<text x="37.8" y="120.7" transform="rotate(-90 37.8 120.7)">I2C1_SDA</text>
<text x="50.5" y="120.7" transform="rotate(-90 50.5 120.7)">I2C1_SCL</text>
<text x="129.5" y="124.1">CAM_D1</text>
<text x="129.5" y="121.6">CAM_D3</text>
<text x="199.4" y="122.7">C42</text>
<text x="228.6" y="122.7">C43</text>
<text x="241.3" y="122.7">C44</text>
<text x="78.7" y="126.6">C45</text>
<text x="119.6" y="130.4">TP2</text>
<text x="129.5" y="129.2">Vmotor</text>
<text x="129.5" y="131.7">GNDMotor</text>
<text x="129.5" y="126.7">CAM_D2</text>
<text x="119.6" y="132.9">TP3</text>
<text x="37.8" y="142.2" transform="rotate(-90 37.8 142.2)">I2C1_SDA</text>
<text x="50.5" y="142.2" transform="rotate(-90 50.5 142.2)">I2C1_SCL</text>
<text x="35.7" y="148.1">TP15</text>
<text x="48.4" y="148.1">TP16</text>
<text x="74.3" y="146.9">R22</text>
<text x="86.4" y="148.2">5v_tof</text>
<text x="102.2" y="144.3">U11</text>
<text x="115.7" y="146.9">L8</text>
<text x="87.6" y="153.2">C46</text>
<text x="129.5" y="153.2">C47</text>
<text x="142.2" y="153.2">C48</text>
<text x="157" y="152">JP2</text>
<text x="160.6" y="150.5">2</text>
</g>
<g font-size="1.8" fill="#808080">
<text x="215.6" y="32.4" transform="rotate(-90 215.6 32.4)">4</text>
<text x="206.3" y="37.8">1</text>
<text x="224.1" y="37.8">3</text>
<text x="215.6" y="45.1" transform="rotate(-90 215.6 45.1)">2</text>
<text x="152.4" y="73.4">1</text>
<text x="152.4" y="75.9">2</text>
<text x="152.4" y="78.5">3</text>
<text x="152.4" y="81">4</text>
<text x="152.4" y="83.6">5</text>
<text x="208.9" y="79.8">1</text>
<text x="208.9" y="82.3">3</text>
<text x="221.6" y="79.8">5</text>
<text x="152.4" y="86.1">6</text>
<text x="152.4" y="88.6">7</text>
<text x="215.6" y="89.6" transform="rotate(-90 215.6 89.6)">2</text>
<text x="152.4" y="91.2">8</text>
<text x="152.4" y="93.7">9</text>
<text x="151.8" y="96.3">10</text>
<text x="151.8" y="98.8">11</text>
<text x="151.8" y="101.3">12</text>
<text x="151.8" y="103.9">13</text>
<text x="151.8" y="106.4">14</text>
<text x="151.8" y="109">15</text>
<text x="151.8" y="111.5">16</text>
<text x="151.8" y="114">17</text>
<text x="151.8" y="116.6">18</text>
<text x="151.8" y="119.1">19</text>
<text x="208.9" y="117.9">1</text>
<text x="221.6" y="117.9">5</text>
<text x="151.8" y="121.7">20</text>
<text x="151.8" y="124.2">21</text>
<text x="208.9" y="120.4">3</text>
<text x="151.8" y="126.7">22</text>
<text x="151.8" y="129.3">23</text>
<text x="151.8" y="131.8">24</text>
<text x="215.6" y="127.7" transform="rotate(-90 215.6 127.7)">2</text>
<text x="97.1" y="148.3">1</text>
<text x="109.8" y="148.3">5</text>
<text x="97.1" y="150.9">3</text>
<text x="109.8" y="153.4">4</text>
<text x="155.5" y="150.5">1</text>
<text x="103.9" y="158.1" transform="rotate(-90 103.9 158.1)">2</text>
</g>
<g font-size="1.8" fill="#800000">
<text x="24.6" y="51.6">CAM_nRST</text>
<text x="26.7" y="77">CAM_CK</text>
<text x="49.3" y="77">CAM_PWDN</text>
<text x="118.6" y="87.2">CAM_nRST</text>
<text x="120.9" y="89.7">CAM_VS</text>
<text x="117.9" y="92.3">CAM_PWDN</text>
<text x="120.6" y="94.8">CAM_HS</text>
<text x="120.6" y="115.1">CAM_CK</text>
</g>
<g font-size="1.8" fill="#00f">
<text x="112.6" y="62" transform="rotate(-90 112.6 62)">CAM_D[0..7]</text>
<text x="115.1" y="62" transform="rotate(-90 115.1 62)">{I2C1}</text>
<text x="25.4" y="127.8">{I2C1}</text>
</g>
<g font-size="1.8" fill="#008000">
<text x="173.7" y="146.6">3.3VPcan be supplied by</text>
<text x="173.7" y="148.7">the main 3.3Vby closing</text>
<text x="173.7" y="150.9">this jumper, or by a</text>
</g>
</svg>
